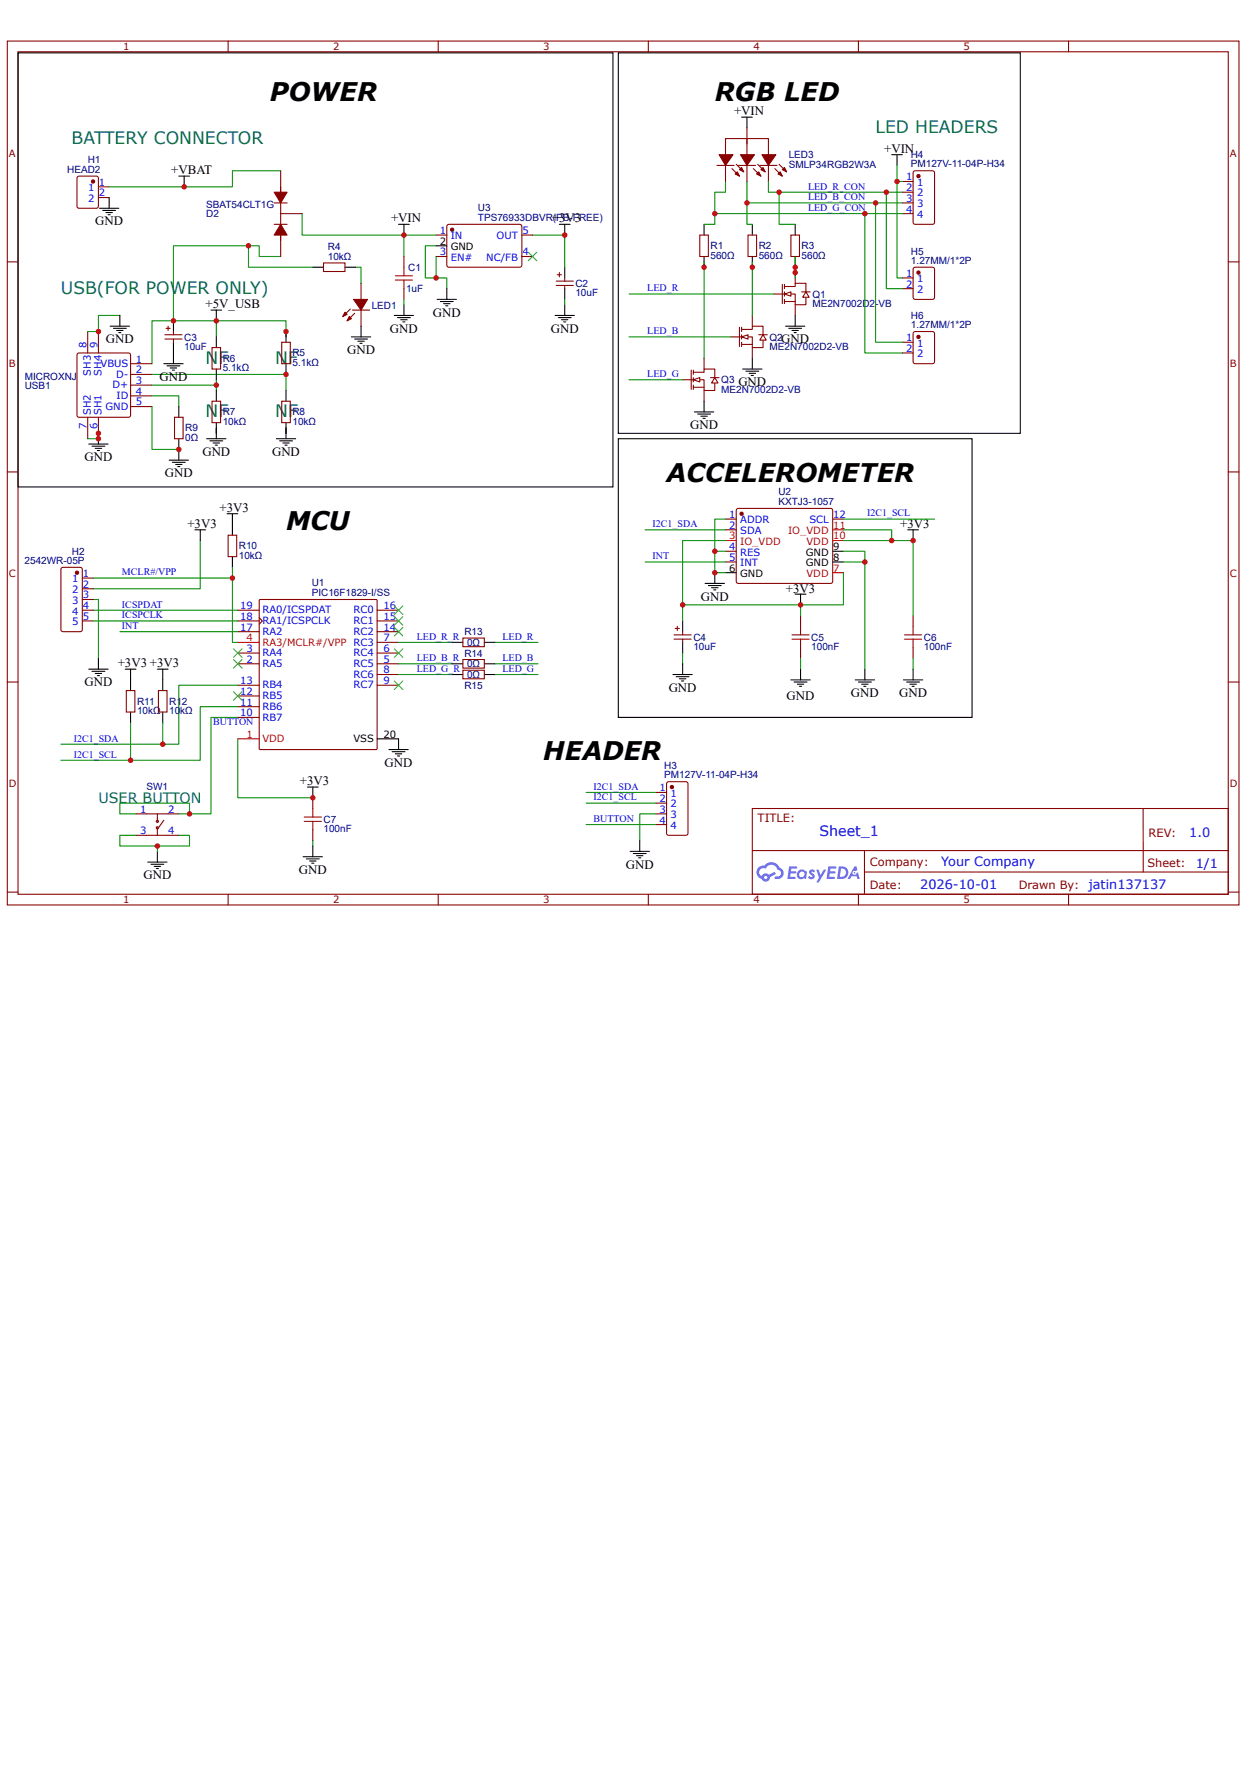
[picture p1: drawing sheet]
<svg xmlns="http://www.w3.org/2000/svg" width="210mm" height="297mm" viewBox="0 0 210 297" stroke-linecap="round" stroke-linejoin="round" font-family="sans-serif">
<g fill="none" stroke="#800" stroke-width=".18">
<path d="M1.2 6.9h205.5v144.1h-205.5zM3 8.6h201.9v140.6h-201.9zM38.1 6.9v1.7M73.1 6.9v1.7M108.2 6.9v1.7M143.2 6.9v1.7M178.3 6.9v1.7M1.2 43.7h1.8M204.9 43.7h1.8M1.2 78.7h1.8M204.9 78.7h1.8M1.2 113.8h1.8"/>
<path d="M204.9 113.8h1.8M125.5 134.9h79.4v14.3h-79.4zM190.7 134.9v10.6M1.2 148.9h1.8M38.1 149.2v1.8M73.1 149.2v1.8M108.2 149.2v1.8M125.5 141.9h79.4M143.2 149.2v1.8M144.2 145.5h60.7M144.2 141.9v7.2M178.3 149.2v1.8"/>
<path d="M204.9 148.9h1.8"/>
</g>
<g fill="#58f">
<path d="M135.1 145.2l.4-.1h.3l.2 .2-.2 .3a.23 .23 0 0 0-.2-.2 .23 .23 0 0 0-.2 .1 .74 .74 0 0 1 .4 1.1l-.6 .1-.4-.3 .2-.3 .4 .3 .2-.2a.89 .89 0 0 1-.6-.9z"/>
<path d="M136.2 145.1h.4l.3 .9 .5-.9h.5l-1.3 2.1h-.4l.4-.7z"/>
<path d="M131.7 144.6h1.3v.2l-.2 .1h-.8v.5h.7l.2 .2-.2 .1h-.8l-.1 .6h.8l.1 .1v.2l-1.3 .1z"/>
<path d="M138.2 144.6h1.3l.1 .2-.2 .1h-.8l-.1 .5h.8l.1 .2-.2 .1h-.8v.6h.7l.2 .1v.2l-1.4 .1z"/>
<path d="M142.6 144.6h.3l.2 .6-.3 .2a.35 .35 0 0 0-.6 .1 .35 .35 0 0 0 .3 .5 .35 .35 0 0 0 .4-.3l.2-.2 .3 1.2h-.4l-.1-.5h-.8l-.3 .5h-.4z"/>
<path d="M140 144.6l-.3 2.1h.6a1.06 1.06 0 0 0 1.2-1.1 1.06 1.06 0 0 0-1.2-1zM140.3 144.9a.72 .72 0 0 1 .8 .8 .72 .72 0 0 1-1 .6z"/>
<path d="M133.3 145.3a.78 .78 0 0 0-.2 1.1 .78 .78 0 0 0 1.1 .1l.3 .2 .1-1.2-.3-.1a.71 .71 0 0 0-1-.1zM133.3 145.9a.47 .47 0 0 1 .9 0 .47 .47 0 0 1-.9 0z"/>
<path d="M126.5 144.8a1.12 1.12 0 0 0 .6 1.8 .71 .71 0 0 0 .8 .5 .71 .71 0 0 0 .6-.7l1-.6-.3-.3-.9 .5a.72 .72 0 0 0-1.2 .2 .7 .7 0 0 1-.4-1 .7 .7 0 0 1 1-.2 1.05 1.05 0 0 1 1.1-.7 1.05 1.05 0 0 1 1 .9 .58 .58 0 0 1 .5 .7 .58 .58 0 0 1-.9 .3l-.2 .3a.89 .89 0 0 0 1.1 0 .96 .96 0 0 0 .4-.9 .96 .96 0 0 0-.6-.8 1.54 1.54 0 0 0-2.7-.4l-.3 .1zM127.5 146.4a.27 .27 0 0 1 .5 0 .27 .27 0 0 1-.5 0z"/>
<circle cx="142.6" cy="145.6" r=".13"/>
</g>
<g fill="none" stroke="#800" stroke-width=".18">
<path d="M122.9 84.9l.3-.1 15.6 .1 .1 .3v12l-.3 .1h-15.6l-.2-.3v-11.8zM22.7 135.8h7.1M22.7 139.4h7.1M26.3 135.8v1.3M26.3 138.1v1.3M27.3 136.9l-.9 1.2"/>
<circle cx="26.3" cy="137.1" r=".18"/>
<circle cx="26.3" cy="138.1" r=".18"/>
</g>
<circle cx="123.7" cy="85.7" r=".27" fill="#800"/>
<g fill="none" stroke="#800" stroke-width=".18">
<path d="M12.9 29.5l.3-.1h2.9l.3 .1v4.9l-.1 .3-3.1 .1-.3-.2-.1-4.9zM92.8 46.9h2.9M92.8 47.6h2.9M93 45.8h.7M93.3 45.5v.7M94.2 46.4v.5M94.2 47.6v.6M121 86.6h1.8M121 88.4h1.8M121 92h1.8M121 93.8h1.8M138.9 86.6h1.8"/>
<path d="M39.7 110.8h3.5M39.7 109h3.5M39.7 114.3h3.5M39.7 119.7h3.5M39.7 117.9h3.5M39.7 116.1h3.5M39.7 105.4h3.5M39.7 103.6h3.5M39.7 101.8h3.5M43.2 103.1l.6 .5-.6 .5M43.3 100.1h19.6v24.9h-19.6zM62.9 110.8h3.6"/>
<path d="M62.9 109h3.6M62.9 107.2h3.6M62.9 112.6h3.6M62.9 114.3h3.6M62.9 105.4h3.6M62.9 103.6h3.6M62.9 101.8h3.6"/>
<circle cx="123.7" cy="85.7" r=".27"/>
</g>
<path d="M121 90.2h1.8M138.9 90.2h1.8M138.9 95.6h1.8M138.9 88.4h1.8M39.7 107.2h3.5M39.7 123.3h3.5" fill="none" stroke="#f00" stroke-width=".18"/>
<path d="M66.5 37.4h1.8M67.4 37.4v1.8M93.3 37.4h1.8M94.2 37.4v1.8M94.2 44.6v1.8M94.2 48.2v1.8M121 95.6h1.8M138.9 93.8h1.8M138.9 92h1.8M62.9 123.3h3.6" fill="none" stroke="#000" stroke-width=".18"/>
<path d="M72.8 39.2h-5.4v3.6M88.9 39.2h5.3v5.4" fill="none" stroke="#080" stroke-width=".18"/>
<circle cx="15.5" cy="30.3" r=".27" fill="#800"/>
<g fill="none" stroke="#800" stroke-width=".18">
<path d="M16.4 31.2h1.8M16.4 33h1.8M12.9 59l.3-.1h8.2l.3 .1 .1 .3v10l-.1 .2-.3 .1h-8.2l-.3-.1-.1-.2v-10zM14.6 55.3v3.6M16.4 55.3v3.6M27.5 55.9h2.9M27.5 56.6h2.9M27.7 54.8h.7M28 54.4v.7M28.9 55.3v.6M28.9 56.6v.5M14.6 69.6v3.6"/>
<path d="M16.4 69.6v3.6M21.8 67.8h3.6M21.8 66.1h3.6M21.8 64.3h3.6M21.8 62.5h3.6M21.8 60.7h3.6"/>
<circle cx="15.5" cy="30.3" r=".27"/>
</g>
<g fill="none" stroke="#080" stroke-width=".18">
<path d="M50.4 35.6v3.6h17M20 52.6h-3.6v2.7h-1.8M36.1 56.2v-2.7h-10.7v7.2M36.1 53.5h11.6v2.7M46.8 42.8h-3.6v-1.8h-14.3v12.5M14.6 73.2h1.8v-.9v.9M25.4 62.5h22.3v2.7M25.4 66.1h4.4v1.7M25.4 67.8v7.2h4.4M25.4 64.3h10.7M36.1 63.4v1.8M36.1 71.4v.9"/>
<path d="M47.7 71.4v.9"/>
</g>
<g fill="none" stroke="#000" stroke-width=".18">
<path d="M16.6 34.8h3.2M17.1 35.1h2.2M17.7 35.5h1M18 35.8h.4M18.2 33v1.8M29.8 29.4h1.8M30.7 29.4v1.8M18.4 54.4h3.2M18.9 54.8h2.2M19.5 55.1h1M19.8 55.5h.4M20 52.6v1.8"/>
<path d="M28.9 53.5v1.8M28.9 57.1v1.8M14.8 74.1h3.2M15.3 74.5h2.2M15.9 74.8h1.1M16.2 75.2h.4M16.4 72.3v1.8M28.2 76.8h3.2M28.8 77.1h2.1M29.3 77.5h1.1M29.7 77.9h.3M29.8 75v1.8"/>
<path d="M34.5 73.2h3.2M35 73.6h2.2M35.6 73.9h1M35.9 74.3h.4M36.1 71.4v1.8M46.1 73.2h3.2M46.6 73.6h2.2M47.2 73.9h1.1M47.5 74.3h.4M47.7 71.4v1.8"/>
</g>
<path d="M59 50h2.3l-1.1 1.7z" fill="#800"/>
<path d="M58.4 51.6l-1.2 1.2M58.8 51.7h2.9M59 50h2.3l-1.1 1.7zM59.2 52.3l-1.3 1.2M60.2 47.3v2.7M60.2 51.7v2.7" fill="none" stroke="#800" stroke-width=".18"/>
<path d="M57.6 52.1l.3 .4-.7 .3z" fill="#800"/>
<path d="M57.6 52.1l.3 .4-.7 .3z" fill="none" stroke="#800" stroke-width=".18"/>
<path d="M58.3 52.8l.3 .4-.7 .3z" fill="#800"/>
<g fill="none" stroke="#800" stroke-width=".18">
<path d="M116.8 39.2h1.4v3.6h-1.4zM124.8 39.2h1.4v3.6h-1.4zM132 39.2h1.4v3.6h-1.4zM35.4 58h1.4v3.6h-1.4zM47 57.1h1.4v3.6h-1.4zM54 43.9h3.6v1.4h-3.6zM58.3 52.8l.3 .4-.7 .3zM129.1 49.1h3.6v1.7h1.8v-1.2M130.5 47.5v3.2M130.9 47.8h1.8v-.5h1.8v1.4M130.9 47.5v.7M130.9 48.7v.7"/>
<path d="M130.9 50v.7M130.9 50.3h1.8M132.7 45.5v1.8M132.7 50.8v1.8M133.7 48.7h1.5M29.1 69.6h1.4v3.6h-1.4zM47 66.9h1.4v3.6h-1.4z"/>
</g>
<g fill="none" stroke="#000" stroke-width=".18">
<path d="M117.5 37.4v1.8M125.5 37.4v1.8M132.7 37.4v1.8M36.1 56.2v1.8M47.7 55.3v1.8M52.2 44.6h1.8M57.6 44.6h1.7M58.6 56.2h3.2M59.2 56.6h2.1M59.7 56.9h1.1M60.1 57.3h.3M60.2 54.4v1.8"/>
<path d="M117.5 42.8v1.8M125.5 42.8v1.8M132.7 42.8v1.8M29.8 67.8v1.8M29.8 73.2v1.8M36.1 61.6v1.8M47.7 60.7v1.8M47.7 65.2v1.7M47.7 70.5v1.8"/>
</g>
<path d="M124.6 30.3v7.1h.9M150.6 32.1h-20.6v5.3h2.7M41.5 41v3.6h10.7M59.3 44.6h.9v2.7" fill="none" stroke="#080" stroke-width=".18"/>
<path d="M134.5 48.7l.5 .9h-1.1z" fill="#fefefe"/>
<path d="M134.5 48.7l.5 .9h-1.1z" fill="none" stroke="#800" stroke-width=".18"/>
<path d="M130.9 49.1l1.1-.4v.7z" fill="#fefefe"/>
<path d="M121.9 56.2h3.6v1.8h1.8v-1.2M123.4 54.6v3.2M123.7 55h1.8v-.6h1.8v1.5M123.7 54.6v.7M123.7 55.9v.7M123.7 57.1v.7M123.7 57.5h1.8M125.5 52.6v1.8M125.5 58v1.8M126.6 55.9h1.4M130.9 49.1l1.1-.4v.7z" fill="none" stroke="#800" stroke-width=".18"/>
<path d="M127.3 55.9l.5 .9h-1z" fill="#fefefe"/>
<path d="M127.3 55.9l.5 .9h-1z" fill="none" stroke="#800" stroke-width=".18"/>
<path d="M123.7 56.2l1.1-.3v.7z" fill="#fefefe"/>
<path d="M117.5 59.8v1.8M123.7 56.2l1.1-.3v.7zM113.9 63.4h3.6v1.8h1.8v-1.3M115.3 61.8v3.2M115.7 62.1h1.8v-.5h1.8v1.4M115.7 61.8v.7M115.7 63v.7M115.7 64.3v.7M115.7 64.6h1.8M117.5 65.2v1.7M118.5 63h1.5" fill="none" stroke="#800" stroke-width=".18"/>
<path d="M119.3 63l.5 .9h-1.1z" fill="#fefefe"/>
<path d="M119.3 63l.5 .9h-1.1z" fill="none" stroke="#800" stroke-width=".18"/>
<path d="M115.7 63.4l1.1-.4v.7z" fill="#fefefe"/>
<path d="M152.4 28.6l.3-.1h2.9l.3 .2v8.4l-.2 .3h-3l-.3-.2-.1-8.3zM115.7 63.4l1.1-.4v.7z" fill="none" stroke="#800" stroke-width=".18"/>
<path d="M105 49.1h24.1M105 56.2h16.9M117.5 43.7v16.1M125.5 43.7v8.9M132.7 42.8v3.6M105 63.4h8.9" fill="none" stroke="#080" stroke-width=".18"/>
<g fill="none" stroke="#000" stroke-width=".18">
<path d="M3 8.8h99.3v72.5h-99.3zM123.7 19.6h1.8M124.6 19.6v1.7M125.5 59.8v1.8M131.1 54.4h3.2M131.6 54.8h2.1M132.1 55.1h1.1M132.5 55.5h.4M132.7 52.6v1.8M115.9 68.7h3.2M116.4 69.1h2.1M116.9 69.4h1.1"/>
<path d="M117.3 69.8h.3M117.5 66.9v1.8M123.9 61.6h3.2M124.4 61.9h2.2M125 62.3h1.1M125.3 62.7h.4"/>
</g>
<circle cx="153.2" cy="29.4" r=".27" fill="#800"/>
<g fill="none" stroke="#800" stroke-width=".18">
<path d="M150.6 30.3h1.7M150.6 32.1h1.7M150.6 33.9h1.7M150.6 35.6h1.7M152.4 44.7l.3-.1h2.9l.3 .1v4.9l-.1 .3-3.1 .1-.3-.2-.1-4.9z"/>
<circle cx="153.2" cy="29.4" r=".27"/>
</g>
<circle cx="153.2" cy="45.5" r=".27" fill="#800"/>
<g fill="none" stroke="#800" stroke-width=".18">
<path d="M150.6 46.4h1.7M150.6 48.2h1.7M152.4 55.4l.3-.1h2.9l.3 .2v4.8l-.1 .3-3.1 .1-.3-.2-.1-4.8z"/>
<circle cx="153.2" cy="45.5" r=".27"/>
</g>
<circle cx="153.2" cy="56.2" r=".27" fill="#800"/>
<g fill="none" stroke="#800" stroke-width=".18">
<path d="M150.6 57.1h1.7M150.6 58.9h1.7M35.4 66.9h1.4v3.6h-1.4zM38.1 89.3h1.4v3.6h-1.4zM21.1 115.2h1.4v3.6h-1.4zM26.4 115.2h1.5v3.6h-1.5zM112.5 105.9h2.8M112.5 106.6h2.8M112.6 104.9h.8M113 104.5v.7M113.9 105.4v.5M113.9 106.6v.6"/>
<path d="M133.6 102.7v1.8M133.6 108.1v1.8M152.3 102.7v1.8M152.3 108.1v1.8M52.2 133.1v1.8M52.2 138.5v1.8M111.3 130.5l.3-.1h2.8l.4 .3v8.3l-.2 .4h-3l-.4-.2v-8.4z"/>
<circle cx="153.2" cy="56.2" r=".27"/>
</g>
<g fill="none" stroke="#080" stroke-width=".18">
<path d="M119.3 35.6h31.3M121 30.3v1.8h-1.7v5.3h-1.8M124.6 33.9h26M144.3 35.6v23.3h6.3M146.1 33.9v23.2h4.5M147.9 32.1v16.1h2.7M149.7 27.6v2.7h.9M149.7 30.3v16.1h.9M15.5 96.5h23.3v10.7h.9M33.4 90.2v8h-17.9M38.8 94.7v1.8M107.6 93.8h13.4"/>
<path d="M107.6 88.4h13.4M119.3 92h1.7M121 90.2h-7.1v10.7h19.7M121 86.6h-1.7v9h1.7M140.7 92h3.6v19.7M140.7 95.6v5.3h-7.1v1.8M140.7 88.4h8.1v1.8h-8.1M140.7 93.8h3.6M140.7 86.6h15.2M148.8 90.2h3.5v12.5M15.5 100h.9v9.9M15.5 103.6h24.2"/>
<path d="M15.5 101.8h24.2M20 105.4h19.7M39.7 114.3h-9.9v9.9h-19.6M39.7 117.9h-6.3v9h-23.2M39.7 119.7h-4.5v16.1h-5.4M66.5 107.2h8.9M66.5 110.8h8.9M66.5 112.6h8.9M113.9 100.9v2.7M113.9 109v1.8M133.6 109.9v1.8M152.3 109.9v1.8"/>
<path d="M21.8 120.6v6.3M22.7 135.8h-2.7v-1.8h11.6v1.8M22.7 139.4h-2.7v1.8h11.6v-1.8h-1.8M27.2 120.6v3.6M39.7 123.3v9.8h12.5M26.3 141.2v.9M52.2 140.3v.9"/>
</g>
<g fill="none" stroke="#000" stroke-width=".18">
<path d="M103.2 8.8h67v63.5h-67zM148.8 25.8h1.8M149.7 25.8v1.8M36.1 65.2v1.7M36.1 70.5v1.8M103.2 73.2h59v46.5h-59zM32.5 88.4h1.8M33.4 88.4v1.8M37.9 85.7h1.8M38.8 85.7v3.6M38.8 92.9v1.8M117.6 97.3h3.3"/>
<path d="M118.2 97.7h2.1M118.7 98.1h1.1M119.1 98.4h.3M119.3 95.6v1.7M132.7 99.1h1.8M133.6 99.1v1.8M151.5 88.4h1.7M152.3 88.4v1.8M14.8 111.7h3.2M15.3 112h2.2M15.9 112.4h1.1M16.2 112.7h.4"/>
<path d="M16.4 109.9v1.8M20.9 111.7h1.8M21.8 111.7v3.5M21.8 118.8v1.8M26.3 111.7h1.7M27.2 111.7v3.5M27.2 118.8v1.8M112.3 112.6h3.2M112.8 112.9h2.2M113.4 113.3h1M113.7 113.6h.4M113.9 103.6v1.8"/>
<path d="M113.9 107.2v1.8M113.9 110.8v1.8M132 113.4h3.2M132.5 113.8h2.1M133 114.2h1.1M133.4 114.5h.3M133.6 111.7v1.7M142.7 113.4h3.2M143.2 113.8h2.2M143.8 114.2h1M144.1 114.5h.4M144.3 111.7v1.7"/>
<path d="M150.7 113.4h3.3M151.3 113.8h2.1M151.8 114.2h1.1M152.2 114.5h.3M152.3 111.7v1.7M51.3 131.3h1.8M52.2 131.3v1.8M64.9 125.1h3.2M65.4 125.4h2.2M66 125.8h1M66.3 126.1h.4M66.5 123.3v1.8"/>
<path d="M24.6 143.9h3.3M25.2 144.2h2.1M25.7 144.6h1.1M26.1 144.9h.3M26.3 142.1v1.8M50.6 143h3.2M51.1 143.3h2.2M51.7 143.7h1M52 144h.4M52.2 141.2v1.8"/>
</g>
<path d="M132.1 106.6h2.9M132.1 105.9h2.9M133.6 104.5v1.4M133.6 106.6v1.5M150.9 106.6h2.9M150.9 105.9h2.9M152.3 104.5v1.4M152.3 106.6v1.5M50.8 137.1h2.8M50.8 136.3h2.8M52.2 134.9v1.4M52.2 137.1v1.4" fill="none" stroke="#a00000" stroke-width=".18"/>
<circle cx="112.1" cy="131.3" r=".27" fill="#800"/>
<g fill="none" stroke="#800" stroke-width=".18">
<path d="M45.8 33.9h2.1M109.4 132.2h1.8M109.4 134h1.8M109.4 135.8h1.8M109.4 137.6h1.8"/>
<circle cx="112.1" cy="131.3" r=".27"/>
</g>
<path d="M97.8 134h11.6M97.8 137.6h11.6M97.8 132.2h11.6M109.4 135.8h-2.7v4.5" fill="none" stroke="#080" stroke-width=".18"/>
<path d="M28.9 58.9v1.8M27.3 60.7h3.2M27.9 61h2.1M28.4 61.4h1.1M28.8 61.8h.3M105.1 142.1h3.2M105.7 142.4h2.1M106.2 142.8h1.1M106.6 143.1h.3M106.7 140.3v1.8" fill="none" stroke="#000" stroke-width=".18"/>
<g fill="none" stroke="#3c3" stroke-width=".18">
<path d="M39 108.3l1.4 1.4M39 110l1.4 1.5M39 115.4l1.4 1.4M40.4 108.3l-1.4 1.4M40.4 110l-1.4 1.5M40.4 115.4l-1.4 1.4M65.8 113.6l1.4 1.5M65.8 108.3l1.4 1.4M65.8 104.7l1.4 1.4M65.8 102.9l1.4 1.4M65.8 101.1l1.4 1.4M67.2 113.6l-1.4 1.5"/>
<path d="M67.2 108.3l-1.4 1.4M67.2 104.7l-1.4 1.4M67.2 102.9l-1.4 1.4M67.2 101.1l-1.4 1.4"/>
</g>
<path d="M45.8 32.1h2.1l-1.1 1.8z" fill="#800"/>
<path d="M45.8 32.1h2.1l-1.1 1.8zM45.8 37.4h2.1" fill="none" stroke="#800" stroke-width=".18"/>
<path d="M46.8 37.4l1.1 1.8h-2.1z" fill="#800"/>
<path d="M46.8 37.4l1.1 1.8h-2.1zM46.8 33.9v3.5M46.8 28.5v3.6M46.8 39.2v3.6M46.8 35.6h3.6M74.7 37.5l.2-.1 12 .1 .2 .3-.1 6.6-.3 .2-12-.1-.2-.3v-6.4z" fill="none" stroke="#800" stroke-width=".18"/>
<path d="M46.8 28.5h-8v2.7h-20.6" fill="none" stroke="#080" stroke-width=".18"/>
<circle cx="75.4" cy="38.3" r=".27" fill="#800"/>
<g fill="none" stroke="#800" stroke-width=".18">
<path d="M72.8 39.2h1.7M87.1 39.2h1.8M67.4 42.8v1.8M67.4 48.2v1.8M72.8 42.8h1.7M87.1 42.8h1.8M10.3 94.8l.2-.1h2.9l.3 .3v10l-.3 .4h-2.9l-.3-.3v-10.1z"/>
<circle cx="75.4" cy="38.3" r=".27"/>
</g>
<g fill="none" stroke="#000" stroke-width=".18">
<path d="M65.8 52.6h3.2M66.3 53h2.2M66.9 53.4h1M67.2 53.7h.4M67.4 50.8v1.8M72.8 41h1.7M72.9 50h3.3M73.5 50.3h2.1M74 50.7h1.1M74.4 51h.3M74.5 48.2v1.8M92.6 52.6h3.2"/>
<path d="M93.1 53h2.2M93.7 53.4h1.1M94 53.7h.4M94.2 50.8v1.8"/>
</g>
<path d="M66 46h2.8M66 46.7h2.8M67.4 44.6v1.4M67.4 46.7v1.5" fill="none" stroke="#a00000" stroke-width=".18"/>
<path d="M88.1 42.1l1.5 1.4M89.6 42.1l-1.5 1.4" fill="none" stroke="#3c3" stroke-width=".18"/>
<path d="M67.4 50v.8M72.8 41h-1.8v5.4h3.5v1.8M72.8 42.8v3.6M94.2 50v.8" fill="none" stroke="#080" stroke-width=".18"/>
<circle cx="12.8" cy="95.6" r=".27" fill="#800"/>
<g fill="none" stroke="#800" stroke-width=".18">
<path d="M13.7 96.5h1.8M13.7 98.2h1.8M13.7 100h1.8M13.7 101.8h1.8M13.7 103.6h1.8M77.2 106.5h3.6v1.4h-3.6zM77.2 110h3.6v1.5h-3.6zM77.2 111.8h3.6v1.5h-3.6z"/>
<circle cx="12.8" cy="95.6" r=".27"/>
</g>
<path d="M75.4 107.2h1.8M75.4 110.8h1.8M75.4 112.6h1.8M80.8 107.2h1.8M80.8 110.8h1.8M80.8 112.6h1.8" fill="none" stroke="#000" stroke-width=".18"/>
<path d="M82.6 112.6h7.1M82.6 110.8h7.1M82.6 107.2h7.1" fill="none" stroke="#080" stroke-width=".18"/>
<path d="M126.2 29l.4-.3 .3 .7z" fill="#800"/>
<path d="M126.2 29l.4-.3 .3 .7z" fill="none" stroke="#800" stroke-width=".18"/>
<path d="M126.9 28.3l.4-.3 .4 .7z" fill="#800"/>
<path d="M123.2 27.6h2.9M124.6 27.6v2.7M125.7 28.1l1.2 1.3M126.4 27.4l1.3 1.3M126.9 28.3l.4-.3 .4 .7z" fill="none" stroke="#800" stroke-width=".18"/>
<path d="M123.6 25.8h2.3l-1.3 1.8z" fill="#800"/>
<path d="M123.6 25.8h2.3l-1.3 1.8z" fill="none" stroke="#800" stroke-width=".18"/>
<path d="M122.7 29l.3-.3 .4 .7z" fill="#800"/>
<path d="M122.7 29l.3-.3 .4 .7z" fill="none" stroke="#800" stroke-width=".18"/>
<path d="M123.4 28.3l.3-.3 .4 .7z" fill="#800"/>
<path d="M119.6 27.6h2.9M121 27.6v2.7M122.1 28.1l1.3 1.3M122.8 27.4l1.3 1.3M123.4 28.3l.3-.3 .4 .7zM128.2 27.6v2.7" fill="none" stroke="#800" stroke-width=".18"/>
<path d="M120 25.8h2.3l-1.3 1.8z" fill="#800"/>
<path d="M120 25.8h2.3l-1.3 1.8z" fill="none" stroke="#800" stroke-width=".18"/>
<path d="M129.8 29l.4-.3 .3 .7z" fill="#800"/>
<path d="M129.8 29l.4-.3 .3 .7z" fill="none" stroke="#800" stroke-width=".18"/>
<path d="M130.5 28.3l.4-.3 .3 .7z" fill="#800"/>
<path d="M124.6 21.3v2.7M126.8 27.6h2.8M129.3 28.1l1.2 1.3M130 27.4l1.2 1.3M130.5 28.3l.4-.3 .3 .7z" fill="none" stroke="#800" stroke-width=".18"/>
<path d="M127.1 25.8h2.4l-1.3 1.8z" fill="#800"/>
<path d="M121 26.3v-3.2h7.2v3.6M124.6 23.1v3.2M127.1 25.8h2.4l-1.3 1.8z" fill="none" stroke="#800" stroke-width=".18"/>
<path d="M128.2 30.3v1.8h1.8" fill="none" stroke="#080" stroke-width=".18"/>
<path d="M35.2 51.7h1.8M36.1 51.7v1.8" fill="none" stroke="#000" stroke-width=".18"/>
<g fill="#c00">
<circle cx="67.4" cy="39.2" r=".45"/>
<circle cx="36.1" cy="64.3" r=".45"/>
<circle cx="36.1" cy="53.5" r=".45"/>
<circle cx="16.4" cy="55.3" r=".45"/>
<circle cx="16.4" cy="73.2" r=".45"/>
<circle cx="16.4" cy="72.3" r=".45"/>
<circle cx="41.5" cy="41" r=".45"/>
<circle cx="47.7" cy="55.3" r=".45"/>
<circle cx="47.7" cy="62.5" r=".45"/>
<circle cx="29.8" cy="75" r=".45"/>
<circle cx="132.7" cy="44.6" r=".45"/>
<circle cx="132.7" cy="45.5" r=".45"/>
<circle cx="125.5" cy="44.6" r=".45"/>
<circle cx="117.5" cy="44.6" r=".45"/>
<circle cx="149.7" cy="30.3" r=".45"/>
<circle cx="144.3" cy="35.6" r=".45"/>
<circle cx="146.1" cy="33.9" r=".45"/>
<circle cx="119.3" cy="35.6" r=".45"/>
<circle cx="147.9" cy="32.1" r=".45"/>
<circle cx="124.6" cy="33.9" r=".45"/>
<circle cx="144.3" cy="93.8" r=".45"/>
<circle cx="148.8" cy="90.2" r=".45"/>
<circle cx="152.3" cy="90.2" r=".45"/>
<circle cx="133.6" cy="100.9" r=".45"/>
<circle cx="113.9" cy="100.9" r=".45"/>
<circle cx="119.3" cy="95.6" r=".45"/>
<circle cx="27.2" cy="124.2" r=".45"/>
<circle cx="119.3" cy="92" r=".45"/>
<circle cx="38.8" cy="96.5" r=".45"/>
<circle cx="26.3" cy="141.2" r=".45"/>
<circle cx="52.2" cy="133.1" r=".45"/>
<circle cx="31.6" cy="135.8" r=".45"/>
<circle cx="30.7" cy="31.2" r=".45"/>
<circle cx="72.8" cy="46.4" r=".45"/>
<circle cx="94.2" cy="39.2" r=".45"/>
<circle cx="21.8" cy="126.9" r=".45"/>
<circle cx="130" cy="32.1" r=".45"/>
<circle cx="28.9" cy="53.5" r=".45"/>
</g>
<g font-size="4.3">
<text x="45" y="16.9">POWER</text>
<text x="119.3" y="16.9">RGB LED</text>
<text x="111.2" y="80.4">ACCELEROMETER</text>
<text x="47.7" y="88.4">MCU</text>
<text x="90.6" y="126.9">HEADER</text>
</g>
<g font-size="2.9" fill="#066">
<text x="146.1" y="22.2">LED HEADERS</text>
<text x="11.9" y="24">BATTERY CONNECTOR</text>
<text x="10.2" y="49.1">USB(FOR POWER ONLY)</text>
<text x="34.3" y="60.7">NF</text>
<text x="45.9" y="60.7">NF</text>
<text x="34.3" y="69.6">NF</text>
<text x="45.9" y="69.6">NF</text>
</g>
<text font-size="2.4" fill="#066" x="16.4" y="134">USER BUTTON</text>
<text font-size="2.4" fill="#00f" x="136.7" y="139.5">Sheet_1</text>
<g font-size="2.1">
<text x="122.5" y="19.2">+VIN</text>
<text x="28.6" y="29">+VBAT</text>
<text x="147.5" y="25.5">+VIN</text>
<text x="15.9" y="37.6">GND</text>
<text x="65.2" y="37.1">+VIN</text>
<text x="92.1" y="37.1">+3V3</text>
<text x="34.3" y="51.4">+5V_USB</text>
<text x="72.2" y="52.8">GND</text>
<text x="17.7" y="57.3">GND</text>
<text x="57.9" y="59.1">GND</text>
<text x="65.1" y="55.5">GND</text>
<text x="91.9" y="55.5">GND</text>
<text x="130.3" y="57.3">GND</text>
<text x="26.6" y="63.5">GND</text>
<text x="123.2" y="64.4">GND</text>
<text x="115.1" y="71.6">GND</text>
<text x="14.1" y="77">GND</text>
<text x="33.8" y="76.1">GND</text>
<text x="45.4" y="76.1">GND</text>
<text x="27.5" y="79.6">GND</text>
<text x="31.3" y="88">+3V3</text>
<text x="36.6" y="85.4">+3V3</text>
<text x="150.2" y="88">+3V3</text>
<text x="116.9" y="100.2">GND</text>
<text x="131.1" y="99">+3V3</text>
<text x="19.6" y="111.3">+3V3 +3V3</text>
<text x="14.1" y="114.5">GND</text>
<text x="111.6" y="115.4">GND</text>
<text x="131.2" y="116.8">GND</text>
<text x="142" y="116.3">GND</text>
<text x="150" y="116.3">GND</text>
<text x="50" y="131">+3V3</text>
<text x="64.2" y="127.9">GND</text>
<text x="23.9" y="146.7">GND</text>
<text x="49.9" y="145.8">GND</text>
<text x="104.4" y="144.9">GND</text>
</g>
<g font-size="2.1" fill="#00f">
<text x="198.4" y="139.6">1.0</text>
<text x="153.5" y="148.4">2026-10-01</text>
<text x="157" y="144.5">Your Company</text>
<text x="181.6" y="148.4">jatin137137</text>
<text x="199.5" y="144.8">1/1</text>
</g>
<g font-size="1.9" fill="#800">
<text x="126.4" y="137.2">TITLE:</text>
<text x="191.6" y="139.6">REV:</text>
<text x="145.1" y="148.3">Date:</text>
<text x="145.1" y="144.4">Company:</text>
<text x="170" y="148.4">Drawn By:</text>
<text x="191.4" y="144.7">Sheet:</text>
</g>
<g font-size="1.7" fill="#800">
<text x="20.5" y="8.4">1</text>
<text x="55.6" y="8.4">2</text>
<text x="90.6" y="8.4">3</text>
<text x="125.7" y="8.4">4</text>
<text x="160.8" y="8.4">5</text>
<text x="1.5" y="26.2">A</text>
<text x="205.2" y="26.2">A</text>
<text x="1.5" y="61.2">B</text>
<text x="205.2" y="61.2">B</text>
<text x="1.5" y="96.3">C</text>
<text x="205.2" y="96.3">C</text>
<text x="1.5" y="131.3">D</text>
<text x="205.2" y="131.3">D</text>
<text x="20.5" y="150.7">1</text>
<text x="55.6" y="150.7">2</text>
<text x="90.6" y="150.7">3</text>
<text x="125.7" y="150.7">4</text>
<text x="160.8" y="150.7">5</text>
</g>
<g font-size="1.7" fill="#000080">
<text x="11.2" y="28.8">HEAD2</text>
<text x="14.6" y="27.3">H1</text>
<text x="131.6" y="28">SMLP34RGB2W3A</text>
<text x="131.6" y="26.4">LED3</text>
<text x="152" y="27.9">PM127V-11-04P-H34</text>
<text x="152" y="26.3">H4</text>
<text x="34.4" y="34.7">SBAT54CLT1G</text>
<text x="79.7" y="35.3">U3</text>
<text x="34.4" y="36.3">D2</text>
<text x="54.7" y="41.7">R4</text>
<text x="79.7" y="36.9">TPS76933DBVR(PB-FREE)</text>
<text x="118.5" y="41.6">R1</text>
<text x="126.6" y="41.6">R2</text>
<text x="133.7" y="41.6">R3</text>
<text x="54.7" y="43.3">10kΩ</text>
<text x="68.1" y="45.2">C1</text>
<text x="96" y="47.9">C2</text>
<text x="118.5" y="43.2">560Ω</text>
<text x="126.6" y="43.2">560Ω</text>
<text x="133.7" y="43.2">560Ω</text>
<text x="152" y="44">1.27MM/1*2P</text>
<text x="152" y="42.5">H5</text>
<text x="62" y="51.5">LED1</text>
<text x="67.7" y="48.8">1uF</text>
<text x="96" y="49.4">10uF</text>
<text x="135.5" y="51.2">ME2N7002D2-</text>
<text x="135.5" y="49.7">Q1</text>
<text x="146.6" y="51.2">VB</text>
<text x="152" y="53.2">H6</text>
<text x="30.7" y="58.4">10uF</text>
<text x="30.7" y="56.8">C3</text>
<text x="48.8" y="59.5">R5</text>
<text x="128.4" y="58.4">ME2N7002D2-VB</text>
<text x="128.4" y="56.8">Q2</text>
<text x="152" y="54.8">1.27MM/1*2P</text>
<text x="4.1" y="63.3">MICROXNJ</text>
<text x="4.1" y="64.9">USB1</text>
<text x="37.2" y="62">5.1kΩ</text>
<text x="37.2" y="60.4">R6</text>
<text x="48.8" y="61.1">5.1kΩ</text>
<text x="120.3" y="65.5">ME2N7002D2-VB</text>
<text x="120.3" y="64">Q3</text>
<text x="30.9" y="72">R9</text>
<text x="37.2" y="70.9">10kΩ</text>
<text x="37.2" y="69.3">R7</text>
<text x="48.8" y="70.9">10kΩ</text>
<text x="48.8" y="69.3">R8</text>
<text x="30.9" y="73.6">0Ω</text>
<text x="129.9" y="82.6">U2</text>
<text x="129.9" y="84.2">KXTJ3-1057</text>
<text x="4.1" y="94.1">2542WR-05P</text>
<text x="12" y="92.6">H2</text>
<text x="39.8" y="93.3">10kΩ</text>
<text x="39.8" y="91.7">R10</text>
<text x="52" y="99.4">PIC16F1829-I/SS</text>
<text x="52" y="97.8">U1</text>
<text x="77.5" y="106">R13</text>
<text x="77.9" y="107.8">0Ω</text>
<text x="115.7" y="106.9">C4</text>
<text x="135.4" y="106.9">C5</text>
<text x="154.1" y="106.9">C6</text>
<text x="77.5" y="109.6">R14</text>
<text x="77.9" y="111.4">0Ω</text>
<text x="77.9" y="113.1">0Ω</text>
<text x="115.7" y="108.5">10uF</text>
<text x="135.4" y="108.5">100nF</text>
<text x="154.1" y="108.5">100nF</text>
<text x="22.9" y="119.2">10kΩ</text>
<text x="22.9" y="117.6">R11</text>
<text x="28.2" y="119.2">10</text>
<text x="28.2" y="117.6">R12</text>
<text x="30.1" y="119.2">kΩ</text>
<text x="77.5" y="114.9">R15</text>
<text x="24.4" y="131.7">SW1</text>
<text x="110.8" y="129.8">PM127V-11-04P-H34</text>
<text x="110.8" y="128.3">H3</text>
<text x="54" y="137.3">C7</text>
<text x="54" y="138.9">100nF</text>
</g>
<g font-size="1.7" fill="#00f">
<text x="14.7" y="31.9">1</text>
<text x="14.7" y="33.7">2</text>
<text x="16.5" y="31">1</text>
<text x="16.5" y="32.8">2</text>
<text x="134.8" y="31.6">LED_R_CON</text>
<text x="134.8" y="33.4">LED_B_CON</text>
<text x="134.8" y="35.2">LED_G_CON</text>
<text x="151.2" y="30.1">1</text>
<text x="151.2" y="31.9">2</text>
<text x="151.2" y="33.7">3</text>
<text x="151.2" y="35.5">4</text>
<text x="153" y="31">1</text>
<text x="153" y="32.8">2</text>
<text x="153" y="34.6">3</text>
<text x="73.4" y="39">1</text>
<text x="75.2" y="39.9">IN</text>
<text x="82.8" y="39.9">OUT</text>
<text x="87.2" y="39">5</text>
<text x="153" y="36.4">4</text>
<text x="73.4" y="42.6">3</text>
<text x="75.2" y="43.5">EN#</text>
<text x="81.1" y="43.5">NC/FB</text>
<text x="87.2" y="42.6">4</text>
<text x="151.2" y="46.2">1</text>
<text x="151.2" y="48">2</text>
<text x="153" y="47.1">1</text>
<text x="108" y="48.6">LED_R</text>
<text x="153" y="48.9">2</text>
<text x="14.5" y="58" transform="rotate(-90 14.5 58)">8</text>
<text x="16.2" y="58" transform="rotate(-90 16.2 58)">9</text>
<text x="108" y="55.8">LED_B</text>
<text x="151.2" y="56.9">1</text>
<text x="151.2" y="58.7">2</text>
<text x="153" y="57.8">1</text>
<text x="153" y="59.6">2</text>
<text x="15.2" y="62.7" transform="rotate(-90 15.2 62.7)">SH3</text>
<text x="16.8" y="61.2">VBUS</text>
<text x="17" y="62.7" transform="rotate(-90 17 62.7)">SH4</text>
<text x="18.8" y="64.8">D+</text>
<text x="19.4" y="63">D-</text>
<text x="22.7" y="65.9">4</text>
<text x="22.7" y="64.1">3</text>
<text x="22.7" y="62.3">2</text>
<text x="22.7" y="60.5">1</text>
<text x="108" y="62.9">LED_G</text>
<text x="14.5" y="71.6" transform="rotate(-90 14.5 71.6)">7</text>
<text x="15.2" y="69.3" transform="rotate(-90 15.2 69.3)">SH2</text>
<text x="16.2" y="71.6" transform="rotate(-90 16.2 71.6)">6</text>
<text x="17" y="69.3" transform="rotate(-90 17 69.3)">SH1</text>
<text x="17.6" y="68.4">GND</text>
<text x="19.4" y="66.6">ID</text>
<text x="22.7" y="67.7">5</text>
<text x="108.9" y="88">I2C1_SDA</text>
<text x="121.7" y="86.4">1</text>
<text x="121.7" y="88.2">2</text>
<text x="123.5" y="87.3">ADDR</text>
<text x="123.5" y="89.1">SDA</text>
<text x="135" y="87.3">SCL</text>
<text x="139" y="86.4">12</text>
<text x="144.7" y="86.2">I2C1_SCL</text>
<text x="108.9" y="93.3">INT</text>
<text x="121.7" y="91.8">4</text>
<text x="121.7" y="93.6">5</text>
<text x="123.5" y="92.7">RES</text>
<text x="123.5" y="94.5">INT</text>
<text x="12" y="97.2">1</text>
<text x="12" y="99">2</text>
<text x="12" y="100.7">3</text>
<text x="13.8" y="96.3">1</text>
<text x="13.8" y="98.1">2</text>
<text x="13.8" y="99.9">3</text>
<text x="13.8" y="101.6">4</text>
<text x="20.4" y="96">MCLR#/VPP</text>
<text x="20.4" y="101.4">ICSPDAT</text>
<text x="40.1" y="101.6">19</text>
<text x="64" y="101.6">16</text>
<text x="12" y="102.5">4</text>
<text x="12" y="104.3">5</text>
<text x="13.8" y="103.4">5</text>
<text x="20.4" y="103.2">ICSPCLK</text>
<text x="20.4" y="105">INT</text>
<text x="40.1" y="105.2">17</text>
<text x="40.1" y="103.4">18</text>
<text x="43.8" y="105.9">RA2</text>
<text x="43.8" y="104.1">RA1/ICSPCLK</text>
<text x="43.8" y="102.4">RA0/ICSPDAT</text>
<text x="59" y="105.9">RC2</text>
<text x="59" y="104.1">RC1</text>
<text x="59" y="102.4">RC0</text>
<text x="64" y="107">7</text>
<text x="64" y="105.2">14</text>
<text x="64" y="103.4">15</text>
<text x="69.5" y="106.7">LED_R_R</text>
<text x="83.8" y="106.7">LED_R</text>
<text x="41.1" y="110.6">2</text>
<text x="41.1" y="108.8">3</text>
<text x="43.8" y="111.3">RA5</text>
<text x="43.8" y="109.5">RA4</text>
<text x="59" y="111.3">RC5</text>
<text x="59" y="109.5">RC4</text>
<text x="59" y="113.1">RC6</text>
<text x="64" y="110.6">5</text>
<text x="64" y="108.8">6</text>
<text x="64" y="112.4">8</text>
<text x="69.5" y="110.3">LED_B_R</text>
<text x="69.5" y="112.1">LED_G_R</text>
<text x="83.8" y="110.3">LED_B</text>
<text x="83.8" y="112.1">LED_G</text>
<text x="40.1" y="119.5">10</text>
<text x="40.1" y="117.7">11</text>
<text x="40.1" y="116">12</text>
<text x="40.1" y="114.2">13</text>
<text x="43.8" y="118.5">RB6</text>
<text x="43.8" y="116.7">RB5</text>
<text x="43.8" y="114.9">RB4</text>
<text x="59" y="114.9">RC7</text>
<text x="64" y="114.2">9</text>
<text x="12.3" y="123.7">I2C1_SDA</text>
<text x="35.6" y="121">BUTTON</text>
<text x="43.8" y="120.2">RB7</text>
<text x="12.3" y="126.4">I2C1_SCL</text>
<text x="99" y="131.8">I2C1_SDA</text>
<text x="23.4" y="135.6">1</text>
<text x="28" y="135.6">2</text>
<text x="99" y="133.6">I2C1_SCL</text>
<text x="99" y="137.1">BUTTON</text>
<text x="110.1" y="132">1</text>
<text x="110.1" y="133.8">2</text>
<text x="110.1" y="135.6">3</text>
<text x="110.1" y="137.4">4</text>
<text x="111.9" y="132.9">1</text>
<text x="111.9" y="134.7">2</text>
<text x="111.9" y="136.5">3</text>
<text x="23.4" y="139.2">3</text>
<text x="28" y="139.2">4</text>
<text x="111.9" y="138.3">4</text>
</g>
<g font-size="1.7">
<text x="73.4" y="40.8">2</text>
<text x="75.2" y="41.7">GND</text>
<text x="121.7" y="95.4">6</text>
<text x="134.4" y="94.5">GND</text>
<text x="134.4" y="92.7">GND</text>
<text x="139" y="93.6">8</text>
<text x="139" y="91.8">9</text>
<text x="123.5" y="96.3">GND</text>
<text x="59" y="123.8">VSS</text>
<text x="64" y="123.1">20</text>
</g>
<g font-size="1.7" fill="#f00">
<text x="131.5" y="89.1">IO_VDD</text>
<text x="139" y="88.2">11</text>
<text x="121.7" y="90">3</text>
<text x="123.5" y="90.9">IO_VDD</text>
<text x="134.6" y="90.9">VDD</text>
<text x="139" y="95.4">7</text>
<text x="139" y="90">10</text>
<text x="134.6" y="96.3">VDD</text>
<text x="41.1" y="107">4</text>
<text x="43.8" y="107.7">RA3/MCLR#/VPP RC3</text>
<text x="41.1" y="123.1">1</text>
<text x="43.8" y="123.8">VDD</text>
</g>
</svg>
